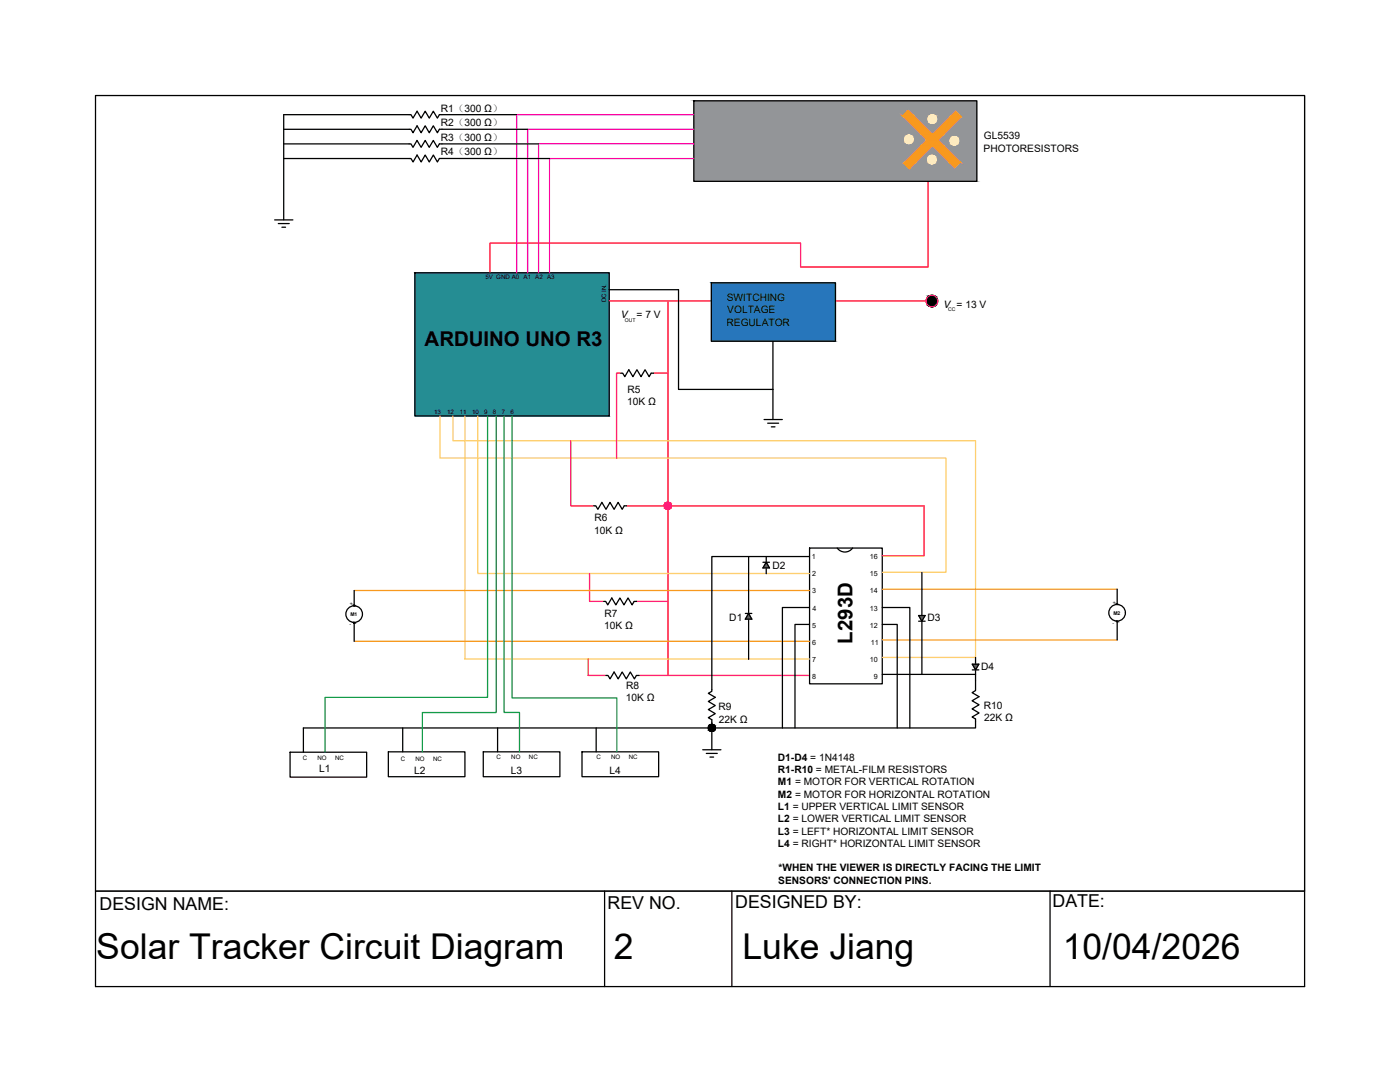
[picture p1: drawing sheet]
<svg xmlns="http://www.w3.org/2000/svg" width="279mm" height="216mm" viewBox="0 0 279 216" stroke-linecap="round" stroke-linejoin="round" font-family="sans-serif">
<!-- layer: 0 -->
<path d="M82.8 54.4l38.8 28.6v-28.6zM82.8 54.4l38.8 28.6h-38.8z" fill="#258d93" stroke="#258d93" stroke-width=".2"/>
<g fill="none" stroke="#000" stroke-width=".25">
<path d="M19.1 19.1h241.3v177.8h-241.3zM56.6 25.8h25.4l.4 .7 .8-1.4 .8 1.4 .9-1.4 .8 1.4 .8-1.4 .8 1.4 .4-.7h17.6M56.6 28.7h25.4l.4 .7 .8-1.4 .8 1.4 .9-1.4 .8 1.4 .8-1.4 .8 1.4 .4-.7h19.8M56.6 31.6h25.4l.4 .7 .8-1.4 .9 1.4 .8-1.4 .8 1.4 .8-1.4 .8 1.4 .4-.7h22M103.1 22.9h-15.4l-.4 .7-.8-1.4-.8 1.4-.8-1.4-.9 1.4-.8-1.4-.8 1.4-.4-.7h-25.4v21M138.5 20.1h56.4v16.1h-56.4zM54.8 43.9h3.7M55.5 44.6h2.2M56.3 45.3h.7M82.8 54.4h38.8v28.6h-38.8zM121.6 57.8h13.8v19.9h18.9M142 56.4h24.7v11.7h-24.7z"/>
<path d="M123.9 74.5h.4l.4 .7 .8-1.4 .8 1.4 .8-1.4 .8 1.4 .8-1.4 .9 1.4 .4-.7h.5M154.3 68.1v15.6M152.5 83.7h3.6M153.2 84.4h2.2M153.9 85.2h.8M70.7 117.8v3M118.5 100.9h.4l.4 .7 .8-1.4 .8 1.4 .8-1.4 .9 1.4 .8-1.4 .8 1.4 .4-.7h.5M149.4 111.1v11.3M152.3 112.2h1.3M152.9 112.2l.7 1.1h-1.3zM152.9 111.1v1.1M152.9 113.3v1.2"/>
<path d="M161.6 109.4h14.5v27.1h-14.5zM161.6 111.1h-19.5v26.8l-.7 .4 1.3 .8-1.3 .9 1.3 .8-1.3 .8 1.3 .8-1.3 .8 .7 .4v6M167.1 109.4a1.88 1.88 0 0 0 3.1 0M184 114.2v8.6M223 117.6v2.9M70.6 124.2v.1h.2v-.1M70.6 120.9v-.1h.2v.1M70.7 124.3v3.7M120.5 120h.4l.4 .7 .8-1.4 .8 1.4 .8-1.4 .8 1.4 .8-1.4 .9 1.4 .4-.7h.5M121 134.8h.3l.5 .7 .8-1.4 .8 1.4 .8-1.4 .8 1.4 .8-1.4 .8 1.4 .4-.7h.5M148.7 122.4h1.3M149.4 122.4l.6 1.1h-1.3z"/>
<path d="M149.4 123.5v8.1M161.6 121.2h-5.5v24.1M161.6 124.6h-2.9v20.7M176.1 134.6h18.6v3.2l-.7 .4 1.4 .8-1.4 .8 1.4 .8-1.4 .8 1.4 .9-1.4 .8 .7 .4v1.8h-134.2v4.8M176.1 121.2h5.5v24.1M176.1 124.6h3v20.7M183.3 122.8h1.3l-.6 1.2zM183.3 124h1.3M184 124v10.6M194 132.5h1.3l-.6 1.2zM194 133.7h1.3M194.7 131.2v1.3"/>
<path d="M194.7 133.7v.9M223 124.1v3.6M57.9 150.1h15.3v5h-15.3zM77.5 150h15.3v5h-15.3zM80.4 145.3v4.7M96.4 150h15.3v5h-15.3zM99.3 145.2v4.8M116.2 150h15.2v5h-15.2zM119 145.2v4.8M140.2 149.6h3.7M141 150.3h2.2M141.7 151.1h.7"/>
<path d="M19.1 177.8h241.3M120.7 177.8v19.1M146.1 177.8v19.1M209.6 177.8v19.1"/>
<circle cx="70.7" cy="122.5" r="1.66"/>
<circle cx="222.9" cy="122.3" r="1.66"/>
</g>
<g fill="none" stroke="#f00" stroke-width=".25">
<path d="M185.2 36.2v17.1h-25.4v-4.8h-62v5.9M121.6 60h20.4M123.9 74.5h-.9v16.9M130.5 74.5h2.8M133.3 60v74.8M166.7 60h18.1M113.9 87.9v13h4.6M117.7 114.4v5.6h2.8M125.1 100.9h59.3v10h-8.3M117.4 131.5v3.3h3.6M127.1 120h6.1M127.5 134.8h34.1"/>
<circle cx="186" cy="60.1" r="1.16"/>
</g>
<path d="M142 56.4l24.7 11.7v-11.7zM142 56.4l24.7 11.7h-24.7z" fill="#2776bb" stroke="#2776bb" stroke-width=".2"/>
<g fill="#000" stroke="#000" stroke-width=".2">
<path d="M70.6 124.2h.2zM70.6 124.2h.2v.1zM70.6 120.8h.2v.1zM222.8 123.9h.3zM222.8 123.9h.3v.2zM222.8 120.5h.3v.1z"/>
<path d="M185.9 58.9l.4 .1zM185.7 59h.6z"/>
<path d="M185.7 59h.8zM185.5 59h1z"/>
<path d="M185.5 59l1.2 .1zM185.3 59.1l.2-.1 1.2 .1z"/>
<path d="M185.3 59.1l1.5 .2-.1-.2zM185.1 59.3l.2-.2 1.5 .2z"/>
<path d="M185.1 59.3l1.9 .2-.2-.2zM185.1 59.3l1.9 .2h-2z"/>
<path d="M185 59.5l2.1 .1-.1-.1zM185 59.5l2.1 .1h-2.2z"/>
<path d="M184.9 59.6l2.2 .2v-.2zM184.9 59.6l2.2 .2h-2.3z"/>
<path d="M184.8 59.8l2.3 .3v-.3zM184.8 59.8l2.3 .3h-2.3z"/>
<path d="M185.7 61.2h.6zM185.7 61.2h.4z"/>
<path d="M185.5 61.1h1zM185.5 61.1l.8 .1z"/>
<path d="M185.3 61l1.2 .1 .2-.1zM185.3 61l1.2 .1z"/>
<path d="M185.1 60.8l1.6 .2 .1-.2zM185.1 60.8l1.6 .2h-1.4z"/>
<path d="M185 60.7l1.8 .1 .2-.1zM185 60.7l1.8 .1h-1.7z"/>
<path d="M184.9 60.5l2.1 .2 .1-.2zM184.9 60.5l2.1 .2h-2z"/>
<path d="M184.8 60.3l2.3 .2v-.2zM184.8 60.3l2.3 .2h-2.2z"/>
<path d="M184.8 60.1l2.3 .2v-.2zM184.8 60.1l2.3 .2h-2.3z"/>
<path d="M70.6 124.3h.2zM70.6 124.2l.2 .1h-.2z"/>
<path d="M70.6 120.9h.2zM70.6 120.8l.2 .1h-.2z"/>
<path d="M222.8 124.1h.3zM222.8 123.9l.3 .2h-.3z"/>
<path d="M222.8 120.6h.3zM222.8 120.5l.3 .1h-.3z"/>
<path d="M142 144.5h.3zM141.9 144.5h.4z"/>
<path d="M141.9 144.5l.5 .1zM141.7 144.6h.7z"/>
<path d="M141.9 145.9h.4zM141.9 145.9l.2 .1z"/>
<path d="M141.7 144.6l.8 .1zM141.6 144.7h.9z"/>
<path d="M141.7 145.9h.7zM141.7 145.9h.6z"/>
<path d="M141.6 144.7h1zM141.5 144.7h1.1z"/>
<path d="M141.6 145.8h.9zM141.6 145.8l.8 .1z"/>
<path d="M141.5 144.7l1.2 .2zM141.5 144.7l1.2 .2h-1.3z"/>
<path d="M141.5 145.7h1.1zM141.5 145.7l1 .1z"/>
<path d="M141.4 144.9l1.3 .1v-.1zM141.4 144.9l1.3 .1h-1.3z"/>
<path d="M141.4 145.6l1.2 .1 .1-.1zM141.4 145.6l1.2 .1z"/>
<path d="M141.4 145l1.4 .1-.1-.1zM141.4 145l1.4 .1h-1.4z"/>
<path d="M141.4 145.5l1.3 .1v-.1zM141.4 145.5l1.3 .1h-1.3z"/>
<path d="M141.4 145.1l1.4 .1v-.1zM141.4 145.1l1.4 .1h-1.5z"/>
<path d="M141.4 145.4l1.3 .1 .1-.1zM141.4 145.4l1.3 .1h-1.3z"/>
<path d="M141.3 145.2l1.5 .2v-.2zM141.3 145.2l1.5 .2h-1.4z"/>
</g>
<path d="M87.8 83v8.4h101v22.8h-12.7M90.4 83v4.9h104.3v43.3h-18.6M92.8 83v48.5h68.8M95.4 83v31.4h66.2" fill="none" stroke="#fecc66" stroke-width=".25"/>
<path d="M70.7 117.8h90.9M176.1 117.6h46.9M70.7 128h90.9M176.1 127.7h46.9" fill="none" stroke="#f8991e" stroke-width=".25"/>
<g fill="#636466" stroke="#636466" stroke-width=".2">
<path d="M194 132.5h1.3l-.6 1.2z"/>
<path d="M183.3 122.8h1.3l-.6 1.2z"/>
<path d="M149.4 122.4l.6 1.1h-1.3z"/>
<path d="M152.9 112.2l.7 1.1h-1.3z"/>
</g>
<g fill="#f00" stroke="#f00" stroke-width=".2">
<path d="M133.2 100.2h.3zM133.1 100.2h.4z"/>
<path d="M133.1 100.2l.5 .1zM132.9 100.3h.7z"/>
<path d="M132.9 100.3h.8zM132.8 100.3h.9z"/>
<path d="M132.8 100.3l1 .1zM132.7 100.4h1.1z"/>
<path d="M132.7 100.4l1.2 .1zM132.7 100.4l1.2 .1h-1.2z"/>
<path d="M132.7 100.5l1.3 .2-.1-.2zM132.7 100.5l1.3 .2h-1.4z"/>
<path d="M132.6 100.7l1.4 .1v-.1zM132.6 100.7l1.4 .1h-1.4z"/>
<path d="M132.6 100.8l1.4 .1v-.1zM132.6 100.8l1.4 .1h-1.5z"/>
<path d="M132.5 100.9l1.5 .1v-.1zM132.5 100.9l1.5 .1h-1.4z"/>
<path d="M132.6 101l1.4 .2v-.2zM132.6 101l1.4 .2h-1.4z"/>
<path d="M132.6 101.2l1.3 .1 .1-.1zM132.6 101.2l1.3 .1h-1.2z"/>
<path d="M132.7 101.3l1.1 .1 .1-.1zM132.7 101.3l1.1 .1z"/>
<path d="M132.7 101.4h1.1zM132.7 101.4l1 .1z"/>
<path d="M132.8 101.5h.9zM132.8 101.5l.8 .1z"/>
<path d="M132.9 101.6h.7zM132.9 101.6h.6z"/>
<path d="M133.1 101.6h.4zM133.1 101.6h.2z"/>
</g>
<path d="M97.3 83v56.1h-32.4v11M99 83v59.2h-14.7v7.8M100.6 83v59.2h3.1v7.8M102.2 83v56.3h20.9v10.7" fill="none" stroke="#139b48" stroke-width=".25"/>
<path d="M138.5 20.1l56.4 16.1v-16.1zM138.5 20.1l56.4 16.1h-56.4z" fill="#939598" stroke="#939598" stroke-width=".2"/>
<g fill="#f8991e" stroke="#f8991e" stroke-width=".2">
<path d="M181.2 22l.3 .2h-.5z"/>
<path d="M190.7 22.2l.9 .9h-1.8z"/>
<path d="M189.6 23.3h2.2l-3.5 3.5z"/>
<path d="M187.2 27.9l1.1 1.2h-2.2z"/>
<path d="M189.4 32.4h2.2l-.2 .2z"/>
<path d="M180.3 32.6h2.3l-.9 .9z"/>
<path d="M181 22.2l1.4 .9-.9-.9zM181 22.2l1.4 .9h-2.3z"/>
<path d="M189.8 23.1l2 .2-.2-.2zM189.8 23.1l2 .2h-2.2z"/>
<path d="M183.8 26.8h2.3l-1.1 1.1zM185 27.9h2.2l-1.1-1.1z"/>
<path d="M186.1 26.8h2.2l1.3-3.5zM186.1 26.8h2.2l-1.1 1.1z"/>
<path d="M180.1 23.1l6 3.7-3.7-3.7zM180.1 23.1l6 3.7h-2.3z"/>
<path d="M185 27.9l1.1 1.2 1.1-1.2zM185 27.9l1.1 1.2h-2.3z"/>
<path d="M186.1 29.1l5.5 3.3-3.3-3.3zM186.1 29.1l5.5 3.3h-2.2z"/>
<path d="M183.8 29.1l-1 3.3 3.3-3.3zM183.8 29.1l-1 3.3h-2.3z"/>
<path d="M189.4 32.4l.2 .2h1.8zM189.6 32.6h1.8l-.9 .9z"/>
<path d="M180.5 32.4l2.1 .2 .2-.2zM180.5 32.4l2.1 .2h-2.3z"/>
<path d="M180.3 32.6l.9 .9h.5zM181.2 33.5h.5l-.3 .2z"/>
</g>
<g fill="#feeab9" stroke="#feeab9" stroke-width=".2">
<path d="M181.3 26.9l.3 .1zM181.2 27h.4z"/>
<path d="M181.2 27h.6zM181 27h.8z"/>
<path d="M181 27l.9 .1zM180.9 27.1h1z"/>
<path d="M180.9 27.1l1.1 .1-.1-.1zM180.9 27.1l1.1 .1h-1.2z"/>
<path d="M180.8 27.2l1.3 .2-.1-.2zM180.8 27.2l1.3 .2h-1.4z"/>
<path d="M180.7 27.4l1.5 .1-.1-.1zM180.7 27.4l1.5 .1h-1.6z"/>
<path d="M180.6 27.5l1.6 .2v-.2zM180.6 27.5l1.6 .2h-1.7z"/>
<path d="M180.5 27.7l1.8 .1-.1-.1zM180.5 27.7l1.8 .1h-1.8z"/>
<path d="M180.5 27.8l1.7 .2 .1-.2zM180.5 27.8l1.7 .2h-1.7z"/>
<path d="M180.5 28l1.7 .1v-.1zM180.5 28l1.7 .1h-1.6z"/>
<path d="M180.6 28.1l1.5 .2 .1-.2zM180.6 28.1l1.5 .2h-1.4z"/>
<path d="M180.7 28.3l1.3 .1 .1-.1zM180.7 28.3l1.3 .1h-1.2z"/>
<path d="M180.8 28.4l1.1 .1 .1-.1zM180.8 28.4l1.1 .1h-1z"/>
<path d="M180.9 28.5h1zM180.9 28.5l.9 .1z"/>
<path d="M181 28.6h.8zM181 28.6h.6z"/>
<path d="M181.2 28.6h.4zM181.2 28.6l.3 .1z"/>
<path d="M186 22.9h.3zM185.8 22.9h.5z"/>
<path d="M185.8 22.9l.7 .1zM185.7 23h.8z"/>
<path d="M185.7 23l.9 .1zM185.5 23.1h1.1z"/>
<path d="M185.5 23.1l1.2 .1zM185.4 23.2l.1-.1 1.2 .1z"/>
<path d="M185.4 23.2l1.4 .1-.1-.1zM185.4 23.2l1.4 .1h-1.5z"/>
<path d="M185.3 23.3l1.6 .2-.1-.2zM185.3 23.3l1.6 .2h-1.6z"/>
<path d="M185.3 23.5l1.6 .1v-.1zM185.3 23.5l1.6 .1h-1.7z"/>
<path d="M185.2 23.6l1.7 .2v-.2zM185.2 23.6l1.7 .2h-1.7z"/>
<path d="M185.2 23.8l1.7 .1v-.1zM185.2 23.8l1.7 .1h-1.7z"/>
<path d="M185.2 23.9l1.7 .2v-.2zM185.2 23.9l1.7 .2h-1.6z"/>
<path d="M185.3 24.1l1.5 .1 .1-.1zM185.3 24.1l1.5 .1h-1.5z"/>
<path d="M185.3 24.2l1.4 .2 .1-.2zM185.3 24.2l1.4 .2h-1.3z"/>
<path d="M185.4 24.4l1.2 .1 .1-.1zM185.4 24.4l1.2 .1z"/>
<path d="M185.5 24.5h1.1zM185.5 24.5h1z"/>
<path d="M185.7 24.5h.8zM185.7 24.5l.6 .1z"/>
<path d="M185.8 24.6h.5zM185.8 24.6h.4z"/>
<path d="M190.4 27.2l.3 .1zM190.2 27.3h.5z"/>
<path d="M190.2 27.3h.6zM190.1 27.3h.7z"/>
<path d="M190.1 27.3l.9 .1zM189.9 27.4h1.1z"/>
<path d="M189.9 27.4l1.2 .1zM189.8 27.5l.1-.1 1.2 .1z"/>
<path d="M189.8 27.5l1.4 .1-.1-.1zM189.8 27.5l1.4 .1h-1.5z"/>
<path d="M189.7 27.6l1.6 .2-.1-.2zM189.7 27.6l1.6 .2h-1.6z"/>
<path d="M189.7 27.8l1.6 .1v-.1zM189.7 27.8l1.6 .1h-1.7z"/>
<path d="M189.6 27.9l1.7 .2v-.2zM189.6 27.9l1.7 .2h-1.7z"/>
<path d="M189.6 28.1l1.7 .1v-.1zM189.6 28.1l1.7 .1h-1.7z"/>
<path d="M189.6 28.2l1.7 .2v-.2zM189.6 28.2l1.7 .2h-1.6z"/>
<path d="M189.7 28.4l1.5 .1 .1-.1zM189.7 28.4l1.5 .1h-1.5z"/>
<path d="M189.7 28.5l1.4 .2 .1-.2zM189.7 28.5l1.4 .2h-1.3z"/>
<path d="M189.8 28.7l1.2 .1 .1-.1zM189.8 28.7l1.2 .1z"/>
<path d="M189.9 28.8h1.1zM189.9 28.8l.9 .1z"/>
<path d="M190.1 28.9h.7zM190.1 28.9h.6z"/>
<path d="M190.2 28.9h.5zM190.2 28.9h.3z"/>
<path d="M185.9 31h.3zM185.7 31h.5z"/>
<path d="M185.7 31l.7 .1zM185.6 31.1h.8z"/>
<path d="M185.6 31.1l.9 .1zM185.5 31.2h1z"/>
<path d="M185.5 31.2l1.1 .1zM185.3 31.3l.2-.1 1.1 .1z"/>
<path d="M185.3 31.3l1.4 .1-.1-.1zM185.3 31.3l1.4 .1h-1.4z"/>
<path d="M185.3 31.4l1.5 .1-.1-.1zM185.3 31.4l1.5 .1h-1.6z"/>
<path d="M185.2 31.5l1.6 .2v-.2zM185.2 31.5l1.6 .2h-1.7z"/>
<path d="M185.1 31.7l1.7 .1v-.1zM185.1 31.7l1.7 .1h-1.7z"/>
<path d="M185.1 31.8l1.7 .2v-.2zM185.1 31.8l1.7 .2h-1.7z"/>
<path d="M185.1 32l1.7 .2v-.2zM185.1 32l1.7 .2h-1.6z"/>
<path d="M185.2 32.2l1.5 .1 .1-.1zM185.2 32.2l1.5 .1h-1.4z"/>
<path d="M185.3 32.3l1.3 .1 .1-.1zM185.3 32.3l1.3 .1h-1.3z"/>
<path d="M185.3 32.4l1.2 .1 .1-.1zM185.3 32.4l1.2 .1z"/>
<path d="M185.5 32.5h1zM185.5 32.5l.9 .1z"/>
<path d="M185.6 32.6h.8zM185.6 32.6l.6 .1z"/>
<path d="M185.7 32.7h.5zM185.7 32.7h.4z"/>
</g>
<path d="M138.5 22.9h-35.4v31.5M138.5 25.8h-33.2v28.6M138.5 28.7h-31v25.7M138.5 31.6h-28.8v22.8" fill="none" stroke="#f0f" stroke-width=".25"/>
<path d="M19.1 19.1h241.3v158.7h-241.3z" fill="none" stroke="#000" stroke-width=".2"/>
<g font-size="7.1">
<text x="19.2" y="191.4">Solar Tracker Circuit Diagram</text>
<text x="122.5" y="191.4">2</text>
<text x="148.2" y="191.4">Luke Jiang</text>
<text x="212.1" y="191.4">10/04/2026</text>
</g>
<g font-size="4.1">
<text x="84.7" y="69.1">ARDUINO UNO R3</text>
<text x="170.1" y="128.4" transform="rotate(-90 170.1 128.4)">L293D</text>
</g>
<g font-size="3.5">
<text x="19.9" y="181.6">DESIGN NAME:</text>
<text x="121.3" y="181.3">REV NO.</text>
<text x="146.7" y="181.2">DESIGNED BY:</text>
<text x="210.1" y="181">DATE:</text>
</g>
<g font-size="2">
<text x="88" y="22.3">R1（300 Ω）</text>
<text x="88" y="25.2">R2（300 Ω）</text>
<text x="88" y="28.2">R3（300 Ω）</text>
<text x="196.3" y="27.8">GL5539</text>
<text x="88" y="31">R4（300 Ω）</text>
<text x="196.3" y="30.3">PHOTORESISTORS</text>
<text x="123.8" y="63.5">V</text>
<text x="127.1" y="63.5">= 7 V</text>
<text x="145" y="65">REGULATOR</text>
<text x="145.1" y="60.1">SWITCHING</text>
<text x="145.1" y="62.5">VOLTAGE</text>
<text x="188.2" y="61.4">V = 13 V</text>
<text x="125.2" y="80.8">10K Ω</text>
<text x="125.2" y="78.3">R5</text>
<text x="118.6" y="106.5">10K Ω</text>
<text x="118.6" y="104.1">R6</text>
<text x="154.1" y="113.4">D2</text>
<text x="120.6" y="125.6">10K Ω</text>
<text x="120.6" y="123.1">R7</text>
<text x="145.6" y="123.8">D1</text>
<text x="185.1" y="123.9">D3</text>
<text x="125" y="137.5">R8</text>
<text x="195.8" y="133.7">D4</text>
<text x="124.9" y="140">10K Ω</text>
<text x="143.4" y="141.8">R9</text>
<text x="196.3" y="141.4">R10</text>
<text x="196.4" y="143.8">22K Ω</text>
<text x="143.5" y="144.2">22K Ω</text>
<text x="63.7" y="154.1">L1</text>
<text x="82.7" y="154.4">L2</text>
<text x="102" y="154.4">L3</text>
<text x="121.6" y="154.4">L4</text>
<text x="155.3" y="151.8">D1-D4 = 1N4148</text>
<text x="155.3" y="154.3">R1-R10 = METAL-FILM RESISTORS</text>
<text x="155.2" y="161.6">L1 = UPPER VERTICAL LIMIT SENSOR</text>
<text x="155.3" y="156.7">M1 = MOTOR FOR VERTICAL ROTATION</text>
<text x="155.3" y="159.2">M2 = MOTOR FOR HORIZONTAL ROTATION</text>
<text x="155.2" y="164.1">L2 = LOWER VERTICAL LIMIT SENSOR</text>
<text x="155.2" y="166.5">L3 = LEFT* HORIZONTAL LIMIT SENSOR</text>
<text x="155.2" y="169">L4 = RIGHT* HORIZONTAL LIMIT SENSOR</text>
<text x="155.4" y="173.9">*WHEN THE VIEWER IS DIRECTLY FACING THE LIMIT</text>
<text x="155.3" y="176.3">SENSORS' CONNECTION PINS.</text>
</g>
<g font-size="1.4">
<text x="162" y="111.6">1</text>
<text x="173.6" y="111.6">16</text>
<text x="162.1" y="118.4">3</text>
<text x="162.1" y="115">2</text>
<text x="173.6" y="115">15</text>
<text x="173.6" y="118.4">14</text>
<text x="162.1" y="125.2">5</text>
<text x="162.1" y="121.8">4</text>
<text x="173.6" y="121.8">13</text>
<text x="173.6" y="125.2">12</text>
<text x="162.1" y="128.6">6</text>
<text x="173.8" y="128.6">11</text>
<text x="162.1" y="132">7</text>
<text x="162.1" y="135.4">8</text>
<text x="173.6" y="132">10</text>
<text x="174.4" y="135.4">9</text>
</g>
<g font-size="1.2">
<text x="96.9" y="55.6">5V GND A0 A1 A2 A3</text>
<text x="121" y="60.3" transform="rotate(-90 121 60.3)">DC IN.</text>
<text x="86.6" y="82.7">13</text>
<text x="89.3" y="82.7">12</text>
<text x="91.7" y="82.7">11</text>
<text x="94.2" y="82.7">10</text>
<text x="96.6" y="82.7">9</text>
<text x="98.4" y="82.7">8</text>
<text x="100.1" y="82.7">7</text>
<text x="101.9" y="82.7">6</text>
<text x="60.4" y="151.6">C</text>
<text x="63.4" y="151.6">NO</text>
<text x="66.9" y="151.6">NC</text>
<text x="80" y="151.8">C</text>
<text x="82.9" y="151.8">NO</text>
<text x="86.4" y="151.8">NC</text>
<text x="99.1" y="151.5">C</text>
<text x="102" y="151.5">NO</text>
<text x="105.6" y="151.5">NC</text>
<text x="119" y="151.5">C</text>
<text x="121.9" y="151.5">NO</text>
<text x="125.5" y="151.5">NC</text>
</g>
<g font-size="1">
<text x="124.7" y="64.3">OUT</text>
<text x="189.3" y="62">CC</text>
<text x="69.8" y="124.9">-</text>
<text x="69.8" y="120.7">+</text>
<text x="69.9" y="122.9">M1</text>
<text x="222" y="124.6">-</text>
<text x="222.1" y="120.5">+</text>
<text x="222.2" y="122.6">M2</text>
</g>
</svg>
